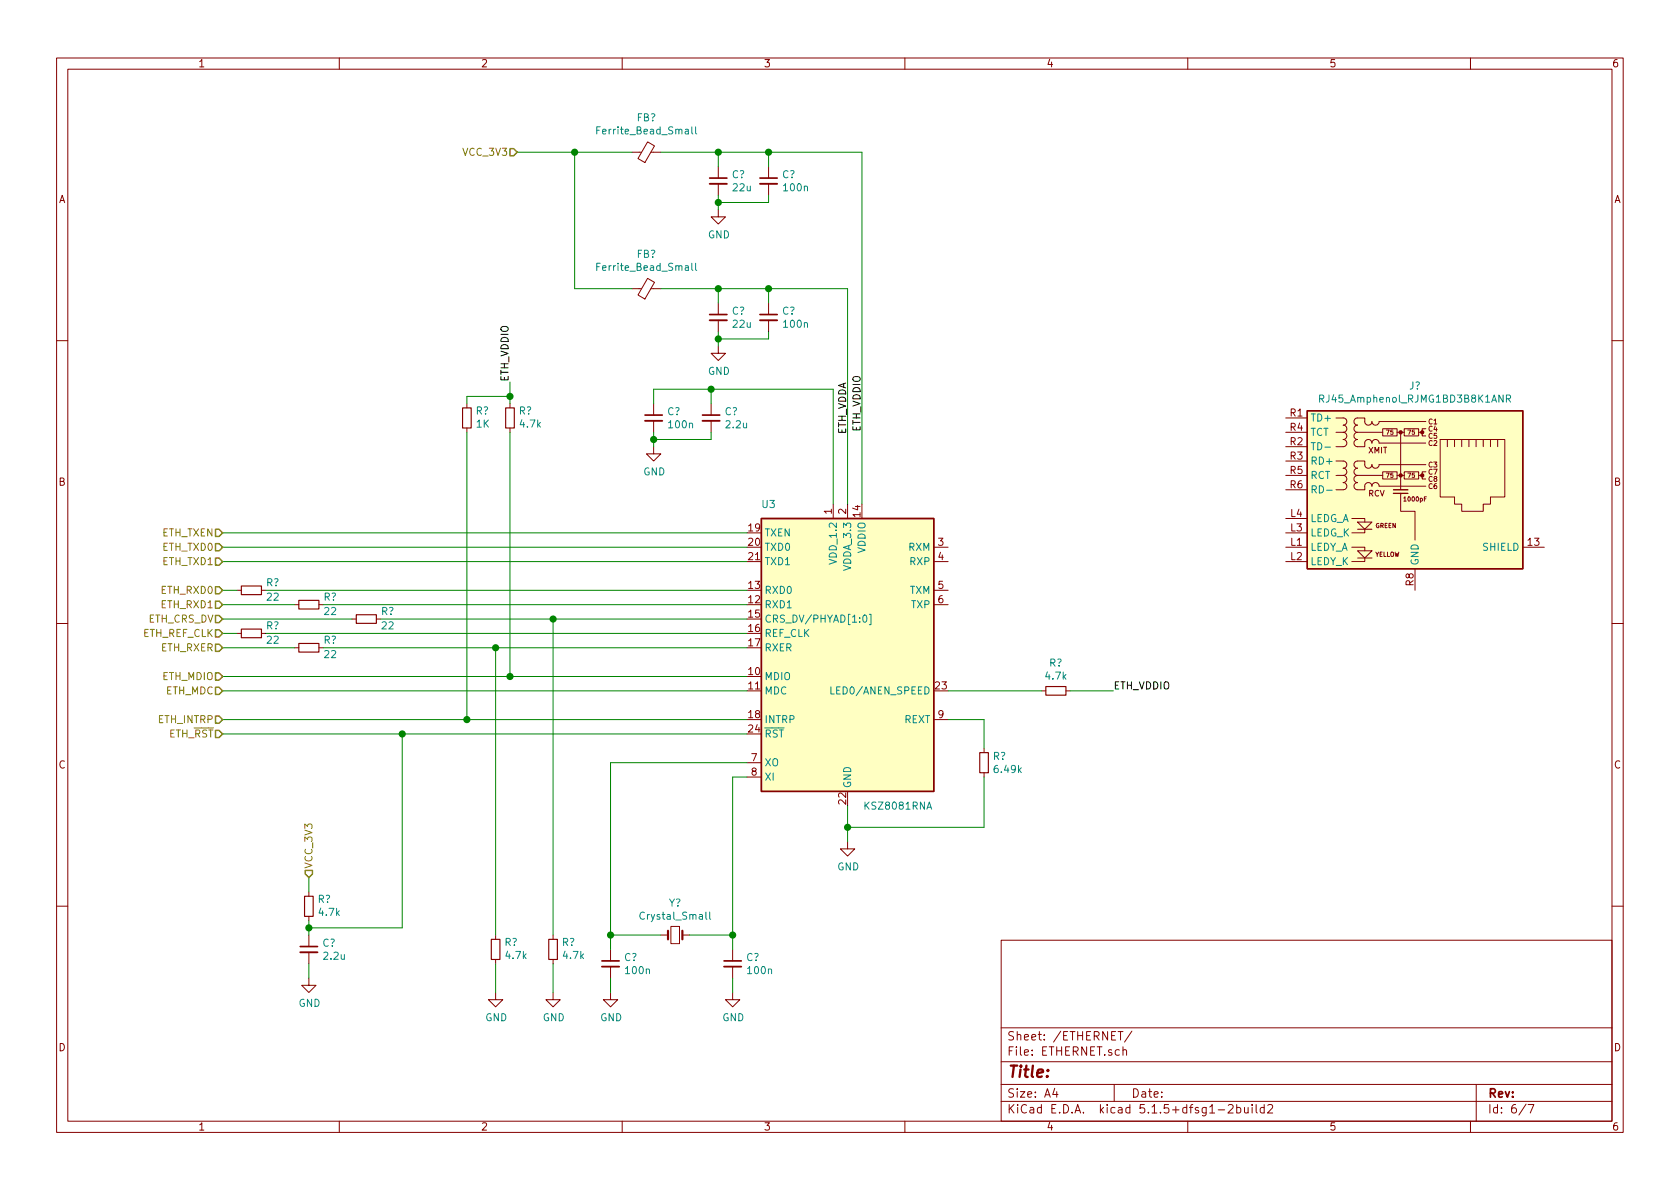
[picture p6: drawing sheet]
<svg xmlns="http://www.w3.org/2000/svg" width="297mm" height="210mm" viewBox="0 0 297 210" stroke-linecap="round" stroke-linejoin="round" font-family="sans-serif">
<g fill="none" stroke="#840000" stroke-width=".18">
<path d="M10 10.3h277v189.9h-277zM12 12.2h273v186.1h-273zM60 10.3v1.9M110 10.3v1.9M160 10.3v1.9M210 10.3v1.9M260 10.3v1.9M111.8 26.9h1.6M114.5 25.1l1.2 .7-1.7 2.9-1.2-.7zM115.1 26.9h1.7M127 37.1v1.2h1.3l-1.3 1.3-1.3-1.3h1.3M127 29.5v2"/>
<path d="M127 32.5v2M135.9 29.5v2M135.9 32.5v2M111.8 51h1.6M114.5 49.2l1.2 .7-1.7 3-1.2-.7zM115.1 51h1.7M127 53.6v2M127 56.6v2.1M135.9 53.6v2M135.9 56.6v2.1M10 60.2h2M82.5 71.4v.7"/>
<path d="M82.5 75.7v.7M90.2 71.4v.7M90.2 75.7v.7M115.6 79v1.3h1.2l-1.2 1.2-1.3-1.2h1.3M115.6 71.4v2M115.6 74.4v2M125.7 71.4v2M125.7 74.4v2M127 61.2v1.3h1.3l-1.3 1.2-1.3-1.2h1.3M227.3 76.4h3.8M227.3 79h3.8M227.3 73.9h3.8"/>
<path d="M236.2 73.9h1.3a.63 .63 0 0 1 .6 .6 .63 .63 0 0 1-.6 .7 .63 .63 0 0 1 .6 .6 .63 .63 0 0 1-.6 .6M236.2 76.4h1.3M237.5 76.4a.63 .63 0 0 1 .6 .7 .63 .63 0 0 1-.6 .6 .63 .63 0 0 1 .6 .7 .63 .63 0 0 1-.6 .6h-1.3M240 76.4a.63 .63 0 0 0-.6 .7 .63 .63 0 0 0 .6 .6 .63 .63 0 0 0-.6 .7 .63 .63 0 0 0 .6 .6h1.3v-.6a.63 .63 0 0 1 .6-.7 .63 .63 0 0 1 .7 .7 .63 .63 0 0 1 .6-.7 .63 .63 0 0 1 .6 .7h8.3M240 76.4h4.5M244.5 75.8h2.5v1.3h-2.5zM247 76.4h1.3M247.6 76.4v10.2M248.3 75.8h2.5v1.3h-2.5zM250.8 76.4h.7M252.1 74.5h-8.3a.63 .63 0 0 1-.6 .7 .63 .63 0 0 1-.6-.7 .63 .63 0 0 1-.7 .7 .63 .63 0 0 1-.6-.7v-.6h-1.3a.63 .63 0 0 0-.6 .6 .63 .63 0 0 0 .6 .7 .63 .63 0 0 0-.6 .6 .63 .63 0 0 0 .6 .6M252.1 75.8h-.6v1.3h.6"/>
<path d="M254.6 77.7h11.5v10.2h-2.6v1.2h-1.2v1.3h-3.9v-1.3h-1.2v-1.2h-2.6zM255.9 77.7v1.3M257.2 77.7v1.3M258.4 77.7v1.3M259.7 77.7v1.3M261 77.7v1.3M262.3 77.7v1.3M263.5 77.7v1.3M264.8 77.7v1.3M285 60.2h2M147.3 89.1v2.6M149.9 89.1v2.6"/>
<path d="M165.1 96.8h2.5M165.1 99.3h2.5M227.3 96.8h3.8M227.3 99.3h3.8M227.3 84.1h3.8M227.3 86.6h3.8M227.3 81.5h3.8M227.3 94.2h3.8M227.3 91.7h3.8M236.2 81.5h1.3a.63 .63 0 0 1 .6 .7 .63 .63 0 0 1-.6 .6 .63 .63 0 0 1 .6 .6 .63 .63 0 0 1-.6 .7M236.2 84.1h1.3M237.5 84.1a.63 .63 0 0 1 .6 .6 .63 .63 0 0 1-.6 .6 .63 .63 0 0 1 .6 .7 .63 .63 0 0 1-.6 .6h-1.3"/>
<path d="M239 96.8h2.3v.6M239 91.7h2.3v.6M240 84.1a.63 .63 0 0 0-.6 .6 .63 .63 0 0 0 .6 .6 .63 .63 0 0 0-.6 .7 .63 .63 0 0 0 .6 .6h1.3v-.6a.63 .63 0 0 1 .6-.7 .63 .63 0 0 1 .7 .7 .63 .63 0 0 1 .6-.7 .63 .63 0 0 1 .6 .7h8.3M240 92.3h2.6l-1.3 1.3zM240 97.4h2.6l-1.3 1.3zM240 98.7h2.6M240 93.6h2.6M240 84.1h4.5M241.3 98.7v.6h-2.3M241.3 93.6v.6h-2.3M244.5 83.4h2.5v1.3h-2.5zM247 84.1h1.3"/>
<path d="M247.6 87.2v3.2h2.6v5.1M248.3 83.4h2.5v1.3h-2.5zM250.8 84.1h.7M252.1 82.2h-8.3a.63 .63 0 0 1-.6 .6 .63 .63 0 0 1-.6-.6 .63 .63 0 0 1-.7 .6 .63 .63 0 0 1-.6-.6v-.7h-1.3a.63 .63 0 0 0-.6 .7 .63 .63 0 0 0 .6 .6 .63 .63 0 0 0-.6 .6 .63 .63 0 0 0 .6 .7M252.1 83.4h-.6v1.3h.6M269.2 96.8h3.8M10 110.3h2M41.9 112h.8M41.9 104.4h.8M46.2 112h.8M46.2 104.4h.8M52.1 114.5h.7"/>
<path d="M52.1 106.9h.7M56.4 114.5h.7M56.4 106.9h.7M62.2 109.5h.8M66.5 109.5h.8M165.1 106.9h2.5M165.1 104.4h2.5M250.2 100.6v3.8M285 110.3h2M132.1 134.9h2.5M132.1 137.4h2.5M165.1 127.2h2.5"/>
<path d="M174 132.3v.8M174 136.6v.8M184.1 122.2h.8M188.5 122.2h.7M54.6 157.7v.8M149.9 148.8v1.3h1.2l-1.2 1.3-1.3-1.3h1.3M10 160.2h2M54.6 173v1.2h1.3l-1.3 1.3-1.3-1.3h1.3M54.6 162v.8M54.6 165.3v2.1M54.6 168.4v2M87.6 175.5v1.3h1.3l-1.3 1.2-1.2-1.2h1.2"/>
<path d="M87.6 165.3v.8M87.6 169.7v.7M97.8 175.5v1.3h1.3l-1.3 1.2-1.3-1.2h1.3M97.8 165.3v.8M97.8 169.7v.7M107.9 175.5v1.3h1.3l-1.3 1.2-1.2-1.2h1.2M107.9 167.9v2M107.9 170.9v2.1M116.8 165.3h1.3M118.6 163.8h1.5v3.1h-1.5zM120.6 165.3h1.3M129.5 175.5v1.3h1.3l-1.3 1.2-1.2-1.2h1.2"/>
<path d="M129.5 167.9v2M129.5 170.9v2.1M177 166.3h108v32h-108zM285 160.2h2M60 198.3v1.9M110 198.3v1.9M160 198.3v1.9M177 194.8h108M177 191.8h108M177 187.8h108M177 181.8h108M186.5 192.5l-.4 1h1"/>
<path d="M186.8 193v1M197 191.8v3M197.7 182.4h.9M198.1 182.4v1.5M198.6 185.7l.2-.1 .3 .1 .1 .9M198.6 185.1v1.5M200.1 182.3l-1.3 2M210 198.3v1.9M215.4 196.3h1.1M217.2 195.5l.2-.2h.4l.2 .5-.9 1h.9M218.7 195.9l.4-.1 .3 .3-.1 .6h-.6M218.7 195.3v1.5"/>
<path d="M220 195.8l.1 .9 .3 .1 .3-.1M220.7 195.8v1M221.4 195.3v.2M221.4 195.8v1M222.1 195.3v1.3l.2 .2M223.5 195.9l-.4-.1-.3 .3 .1 .6 .2 .1 .4-.1M223.5 195.3v1.5M224.2 195.5l.2-.2h.3l.3 .5-.9 1h.9M260 198.3v1.9M261 191.8v6.5M269.8 195.2l-1.2 2M270.2 195.3h1l-.6 1.5"/>
</g>
<path d="M81.8 72.1h1.5v3.6h-1.5zM89.4 72.1h1.5v3.6h-1.5zM42.7 111.2h3.5v1.6h-3.5zM42.7 103.6h3.5v1.6h-3.5zM52.8 113.8h3.6v1.5h-3.6zM52.8 106.2h3.6v1.5h-3.6zM63 108.7h3.5v1.5h-3.5zM173.2 133.1h1.6v3.5h-1.6zM184.9 121.4h3.6v1.5h-3.6zM53.8 158.5h1.6v3.5h-1.6zM86.9 166.1h1.5v3.6h-1.5zM97 166.1h1.6v3.6h-1.6z" fill="none" stroke="#840000" stroke-width=".2"/>
<g fill="none" stroke="#008484" stroke-width=".18">
<path d="M105.5 23h.4M106.1 22.4h-.6v1.3M122.3 22.4v1.1l.2 .2M123 22.4v1.1l.2 .2M105.5 47.2h.4M106.1 46.6h-.6v1.2M122.3 46.6v1l.2 .2M123 46.6v1l.2 .2M234.3 79.1h.9M266.3 70.5l.7-.1v-.4l-.7-.2v1.3M266.6 70.5l.5 .6M234.5 86.7h1"/>
<path d="M152.7 108.9l.2-.1a.69 .69 0 0 1 .4 .6 .69 .69 0 0 1-.4 .6l-.3-.2v-.3zM153.7 108.6h.3v1.9h-.3M146.9 121.5v1.2h.6M124.8 161.3v1.1l.2 .2M125.5 161.3v1.1l.2 .2"/>
</g>
<path d="M125.5 32.5h3M134.4 32.5h3M125.5 56.6h3M134.4 56.6h3M114 74.4h3.1M124.2 74.4h3.1M53.1 168.4h3M106.4 170.9h3.1M128 170.9h3.1" fill="none" stroke="#840000" stroke-width=".33"/>
<path d="M125.5 31.5h3M134.4 31.5h3M125.5 55.6h3M134.4 55.6h3M114 73.4h3.1M124.2 73.4h3.1M53.1 167.4h3M106.4 169.9h3.1M128 169.9h3.1" fill="none" stroke="#840000" stroke-width=".3"/>
<path d="M118.1 164.6v1.5M120.6 164.6v1.5" fill="none" stroke="#840000" stroke-width=".38"/>
<g fill="#ffffc2" stroke="#ffffc2" stroke-width=".18">
<path d="M134.6 91.7h30.5v48.2h-30.5z"/>
<path d="M231.1 72.6h38.1v28h-38.1z"/>
</g>
<path d="M231.1 72.6h38.1v28h-38.1zM134.6 91.7h30.5v48.2h-30.5zM246.4 87.2h2.5M246.4 86.6h2.5" fill="none" stroke="#840000" stroke-width=".25"/>
<g fill="#840000" stroke="#840000" stroke-width=".25">
<circle cx="247.6" cy="84.1" r=".25"/>
<circle cx="247.6" cy="76.4" r=".25"/>
<circle cx="251.5" cy="84.1" r=".25"/>
<circle cx="251.5" cy="76.4" r=".25"/>
</g>
<g fill="none" stroke="#008400" stroke-width=".18">
<path d="M91.4 26.9h20.4M101.6 26.9v24.1h10.2M116.8 26.9h35.6v62.2M127 26.9v2.6M127 34.5v2.6M135.9 26.9v2.6M135.9 34.5v1.3h-8.9M116.8 51h33.1v38.1M127 51v2.6M127 58.7v2.5M135.9 51v2.6M135.9 58.7v1.2h-8.9"/>
<path d="M82.5 76.4v50.8M90.2 67.6v3.8M90.2 76.4v43.2M90.2 70.1h-7.7v1.3M115.6 71.4v-2.6h31.7v20.3M115.6 76.4v2.6M125.7 76.4v1.3h-10.1M125.7 68.8v2.6M39.4 94.2h92.7M39.4 96.8h92.7M39.4 99.3h92.7M39.4 109.5h22.8"/>
<path d="M39.4 119.6h92.7M39.4 114.5h12.7M39.4 112h2.5M39.4 106.9h12.7M39.4 104.4h2.5M47 112h85.1M47 104.4h85.1M57.1 114.5h75M57.1 106.9h75M67.3 109.5h64.8M87.6 114.5v50.8M97.8 109.5v55.8"/>
<path d="M39.4 129.8h92.7M39.4 122.2h92.7M39.4 127.2h92.7M71.1 129.8v34.3h-16.5M132.1 134.9h-24.2v33M132.1 137.4h-2.6v30.5M167.6 122.2h16.5M167.6 127.2h6.4v5.1M174 137.4v8.9h-24.1M189.2 122.2h7.6M54.6 155.2v2.5M149.9 142.5v6.3"/>
<path d="M54.6 162.8v2.5M54.6 170.4v2.6M87.6 170.4v5.1M97.8 170.4v5.1M107.9 173v2.5M107.9 165.3h8.9M121.9 165.3h7.6M129.5 173v2.5"/>
</g>
<g fill="none" stroke="#848400" stroke-width=".25">
<path d="M90.2 26.3h.6l.6 .6-.6 .7h-.6zM38.1 93.6h.6l.7 .6-.7 .7h-.6zM38.1 96.1h.6l.7 .7-.7 .6h-.6zM38.1 98.7h.6l.7 .6-.7 .6h-.6zM38.1 119h.6l.7 .6-.7 .7h-.6zM38.1 113.9h.6l.7 .6-.7 .7h-.6zM38.1 111.4h.6l.7 .6-.7 .6h-.6zM38.1 108.8h.6l.7 .7-.7 .6h-.6zM38.1 106.3h.6l.7 .6-.7 .7h-.6zM38.1 103.8h.6l.7 .6-.7 .6h-.6zM38.1 126.6h.6l.7 .6-.7 .7h-.6zM38.1 121.5h.6l.7 .7-.7 .6h-.6z"/>
<path d="M38.1 129.2h.6l.7 .6-.7 .6h-.6zM54 153.9h1.2v.7l-.6 .6-.6-.6z"/>
</g>
<g fill="#008400" stroke="#008400" stroke-width=".25">
<circle cx="149.9" cy="146.3" r=".51"/>
<circle cx="135.9" cy="26.9" r=".51"/>
<circle cx="54.6" cy="164.1" r=".51"/>
<circle cx="101.6" cy="26.9" r=".51"/>
<circle cx="71.1" cy="129.8" r=".51"/>
<circle cx="127" cy="26.9" r=".51"/>
<circle cx="108" cy="165.3" r=".51"/>
<circle cx="129.5" cy="165.3" r=".51"/>
<circle cx="127" cy="35.8" r=".51"/>
<circle cx="87.6" cy="114.5" r=".51"/>
<circle cx="82.6" cy="127.2" r=".51"/>
<circle cx="97.8" cy="109.5" r=".51"/>
<circle cx="125.7" cy="68.8" r=".51"/>
<circle cx="90.2" cy="70.1" r=".51"/>
<circle cx="135.9" cy="51" r=".51"/>
<circle cx="115.6" cy="77.7" r=".51"/>
<circle cx="127" cy="51" r=".51"/>
<circle cx="90.2" cy="119.6" r=".51"/>
<circle cx="127" cy="59.9" r=".51"/>
</g>
<text font-size="2.8" fill="#840000" x="178" y="190.5">Title:</text>
<g font-size="2.1" fill="#840000">
<text x="178" y="184">Sheet: /ETHERNET/</text>
<text x="178" y="186.7">File: ETHERNET.sch</text>
<text x="178" y="196.9">KiCad E.D.A. kicad 5.1.5+dfsg1-2build2</text>
<text x="178" y="194.1">Size: A4</text>
<text x="200" y="194.1">Date:</text>
<text x="263" y="194.1">Rev:</text>
<text x="263" y="196.9">Id: 6/7</text>
</g>
<g font-size="1.8" fill="#840000">
<text x="35" y="11.9">1</text>
<text x="85" y="11.9">2</text>
<text x="135" y="11.9">3</text>
<text x="185" y="11.9">4</text>
<text x="235" y="11.9">5</text>
<text x="285" y="11.9">6</text>
<text x="10.4" y="35.9">A</text>
<text x="285.4" y="35.9">A</text>
<text x="228.1" y="73.7">R1</text>
<text x="228.1" y="76.2">R4</text>
<text x="228.1" y="78.7">R2</text>
<text x="228.1" y="81.3">R3</text>
<text x="228.1" y="83.8">R5</text>
<text x="10.4" y="85.9">B</text>
<text x="228.1" y="86.4">R6</text>
<text x="285.4" y="85.9">B</text>
<text x="132.4" y="94">19</text>
<text x="147.1" y="90.9" transform="rotate(-90 147.1 90.9)">1</text>
<text x="149.6" y="90.9" transform="rotate(-90 149.6 90.9)">2</text>
<text x="152.1" y="91.4" transform="rotate(-90 152.1 91.4)">14</text>
<text x="228.2" y="94">L3</text>
<text x="228.2" y="91.4">L4</text>
<text x="132.4" y="96.5">20</text>
<text x="132.4" y="99.1">21</text>
<text x="165.9" y="96.5">3</text>
<text x="165.9" y="99.1">4</text>
<text x="228.2" y="96.5">L1</text>
<text x="228.2" y="99.1">L2</text>
<text x="270.2" y="96.5">13</text>
<text x="132.4" y="106.7">12</text>
<text x="132.4" y="104.1">13</text>
<text x="165.9" y="104.1">5</text>
<text x="165.9" y="106.7">6</text>
<text x="249.9" y="103.6" transform="rotate(-90 249.9 103.6)">R8</text>
<text x="132.4" y="109.2">15</text>
<text x="132.4" y="111.8">16</text>
<text x="132.4" y="119.4">10</text>
<text x="132.4" y="114.3">17</text>
<text x="132.4" y="121.9">11</text>
<text x="165.4" y="121.9">23</text>
<text x="132.4" y="127">18</text>
<text x="132.4" y="129.5">24</text>
<text x="165.9" y="127">9</text>
<text x="10.4" y="135.9">C</text>
<text x="132.9" y="134.6">7</text>
<text x="132.9" y="137.2">8</text>
<text x="285.4" y="135.9">C</text>
<text x="149.6" y="142.2" transform="rotate(-90 149.6 142.2)">22</text>
<text x="10.4" y="185.9">D</text>
<text x="285.4" y="185.9">D</text>
<text x="35" y="199.9">1</text>
<text x="85" y="199.9">2</text>
<text x="135" y="199.9">3</text>
<text x="185" y="199.9">4</text>
<text x="235" y="199.9">5</text>
<text x="285" y="199.9">6</text>
</g>
<g font-size="1.8" fill="#008484">
<text x="106" y="23.8">Ferrite_Bead_Small</text>
<text x="112.6" y="21.5">FB?</text>
<text x="129.4" y="31.5">C?</text>
<text x="129.7" y="33.8">22u</text>
<text x="138.3" y="31.5">C?</text>
<text x="138.7" y="33.8">100n</text>
<text x="106" y="47.9">Ferrite_Bead_Small</text>
<text x="112.6" y="45.6">FB?</text>
<text x="125.2" y="42.2">GND</text>
<text x="129.4" y="55.6">C?</text>
<text x="129.7" y="58">22u</text>
<text x="138.3" y="55.6">C?</text>
<text x="138.7" y="58">100n</text>
<text x="125.2" y="66.3">GND</text>
<text x="233.8" y="71.2">RJ45_Amphenol_RJMG1BD3B8K1ANR</text>
<text x="249.2" y="68.9">J?</text>
<text x="84.1" y="73.3">R?</text>
<text x="84.3" y="75.6">1K</text>
<text x="91.7" y="73.3">R?</text>
<text x="92" y="75.6">4.7k</text>
<text x="118" y="73.4">C?</text>
<text x="118.4" y="75.7">100n</text>
<text x="128.1" y="73.4">C?</text>
<text x="128.5" y="75.7">2.2u</text>
<text x="231.6" y="74.5">TD+</text>
<text x="231.6" y="77.1">TCT</text>
<text x="231.6" y="79.6">TD-</text>
<text x="231.6" y="82.2">RD+</text>
<text x="113.7" y="84.1">GND</text>
<text x="134.8" y="89.8">U3</text>
<text x="231.6" y="84.7">RCT</text>
<text x="231.6" y="87.2">RD-</text>
<text x="135.1" y="94.9">TXEN</text>
<text x="231.6" y="94.9">LEDG_K</text>
<text x="231.6" y="92.3">LEDG_A</text>
<text x="135.1" y="97.4">TXD0</text>
<text x="135.1" y="99.9">TXD1</text>
<text x="148" y="99.4" transform="rotate(-90 148 99.4)">VDD_1.2</text>
<text x="150.5" y="100.7" transform="rotate(-90 150.5 100.7)">VDDA_3.3</text>
<text x="153" y="97.8" transform="rotate(-90 153 97.8)">VDDIO</text>
<text x="160.7" y="97.4">RXM</text>
<text x="161" y="99.9">RXP</text>
<text x="231.6" y="97.4">LEDY_A</text>
<text x="231.6" y="99.9">LEDY_K</text>
<text x="250.8" y="100.1" transform="rotate(-90 250.8 100.1)">GND</text>
<text x="262.3" y="97.4">SHIELD</text>
<text x="47.1" y="103.7">R?</text>
<text x="47.3" y="106.2">22</text>
<text x="57.2" y="106.2">R?</text>
<text x="135.1" y="107.6">RXD1</text>
<text x="135.1" y="105">RXD0</text>
<text x="160.9" y="105">TXM</text>
<text x="161.2" y="107.6">TXP</text>
<text x="47.1" y="111.3">R?</text>
<text x="47.3" y="113.8">22</text>
<text x="57.2" y="113.8">R?</text>
<text x="57.4" y="108.8">22</text>
<text x="67.4" y="108.8">R?</text>
<text x="67.6" y="111.3">22</text>
<text x="135.1" y="110.1">CRS_DV/PHYAD[1:0]</text>
<text x="135.1" y="112.6">REF_CLK</text>
<text x="57.4" y="116.4">22</text>
<text x="135.1" y="115.2">RXER</text>
<text x="185.5" y="117.9">R?</text>
<text x="135.1" y="120.3">MDIO</text>
<text x="135.1" y="122.8">MDC</text>
<text x="147.6" y="122.8">LED0/ANEN_SPEED</text>
<text x="185" y="120.2">4.7k</text>
<text x="135.1" y="127.9">INTRP</text>
<text x="135.1" y="130.4">RST</text>
<text x="159.9" y="127.9">REXT</text>
<text x="135.1" y="135.5">XO</text>
<text x="175.6" y="134.4">R?</text>
<text x="176" y="136.7">6.49k</text>
<text x="135.1" y="138">XI</text>
<text x="150.5" y="139.4" transform="rotate(-90 150.5 139.4)">GND</text>
<text x="153.1" y="143.2">KSZ8081RNA</text>
<text x="148" y="153.9">GND</text>
<text x="56.2" y="159.7">R?</text>
<text x="56.5" y="162">4.7k</text>
<text x="118.3" y="160.3">Y?</text>
<text x="57" y="167.4">C?</text>
<text x="89.2" y="167.3">R?</text>
<text x="99.4" y="167.3">R?</text>
<text x="113.5" y="162.6">Crystal_Small</text>
<text x="57.4" y="169.7">2.2u</text>
<text x="89.5" y="169.6">4.7k</text>
<text x="99.7" y="169.6">4.7k</text>
<text x="110.4" y="169.9">C?</text>
<text x="110.7" y="172.3">100n</text>
<text x="132" y="169.9">C?</text>
<text x="132.3" y="172.3">100n</text>
<text x="52.8" y="178">GND</text>
<text x="85.8" y="180.6">GND</text>
<text x="96" y="180.6">GND</text>
<text x="106.1" y="180.6">GND</text>
<text x="127.7" y="180.6">GND</text>
</g>
<g font-size="1.8" fill="#848400">
<text x="82" y="27.6">VCC_3V3</text>
<text x="28.6" y="94.9">ETH_TXEN</text>
<text x="28.8" y="97.4">ETH_TXD0</text>
<text x="28.8" y="99.9">ETH_TXD1</text>
<text x="28.6" y="107.6">ETH_RXD1</text>
<text x="28.6" y="105">ETH_RXD0</text>
<text x="25.2" y="112.6">ETH_REF_CLK</text>
<text x="26.2" y="110.1">ETH_CRS_DV</text>
<text x="28.4" y="115.2">ETH_RXER</text>
<text x="28.7" y="120.3">ETH_MDIO</text>
<text x="29.3" y="122.8">ETH_MDC</text>
<text x="28" y="127.9">ETH_INTRP</text>
<text x="29.8" y="130.4">ETH_RST</text>
<text x="55.2" y="153.7" transform="rotate(-90 55.2 153.7)">VCC_3V3</text>
</g>
<g font-size="1.8">
<text x="89.9" y="67.6" transform="rotate(-90 89.9 67.6)">ETH_VDDIO</text>
<text x="149.6" y="77.1" transform="rotate(-90 149.6 77.1)">ETH_VDDA</text>
<text x="152.1" y="76.4" transform="rotate(-90 152.1 76.4)">ETH_VDDIO</text>
<text x="196.8" y="121.9">ETH_VDDIO</text>
</g>
<g font-size="1.4" fill="#840000">
<text x="241.9" y="80.2">XMIT</text>
<text x="241.9" y="87.8">RCV</text>
</g>
<g font-size="1.2" fill="#840000">
<text x="252.6" y="75">C1</text>
<text x="252.6" y="76.3">C4</text>
<text x="252.6" y="77.6">C5</text>
<text x="252.6" y="78.8">C2</text>
<text x="252.6" y="82.6">C3</text>
<text x="252.6" y="83.9">C7</text>
<text x="252.6" y="86.5">C6</text>
<text x="252.6" y="85.2">C8</text>
</g>
<g font-size="1.1" fill="#840000">
<text x="245.2" y="76.9">75</text>
<text x="249" y="76.9">75</text>
<text x="245.2" y="84.5">75</text>
<text x="248.4" y="88.7">1000pF</text>
<text x="249" y="84.5">75</text>
<text x="243.2" y="93.4">GREEN</text>
<text x="243.1" y="98.4">YELLOW</text>
</g>
</svg>
